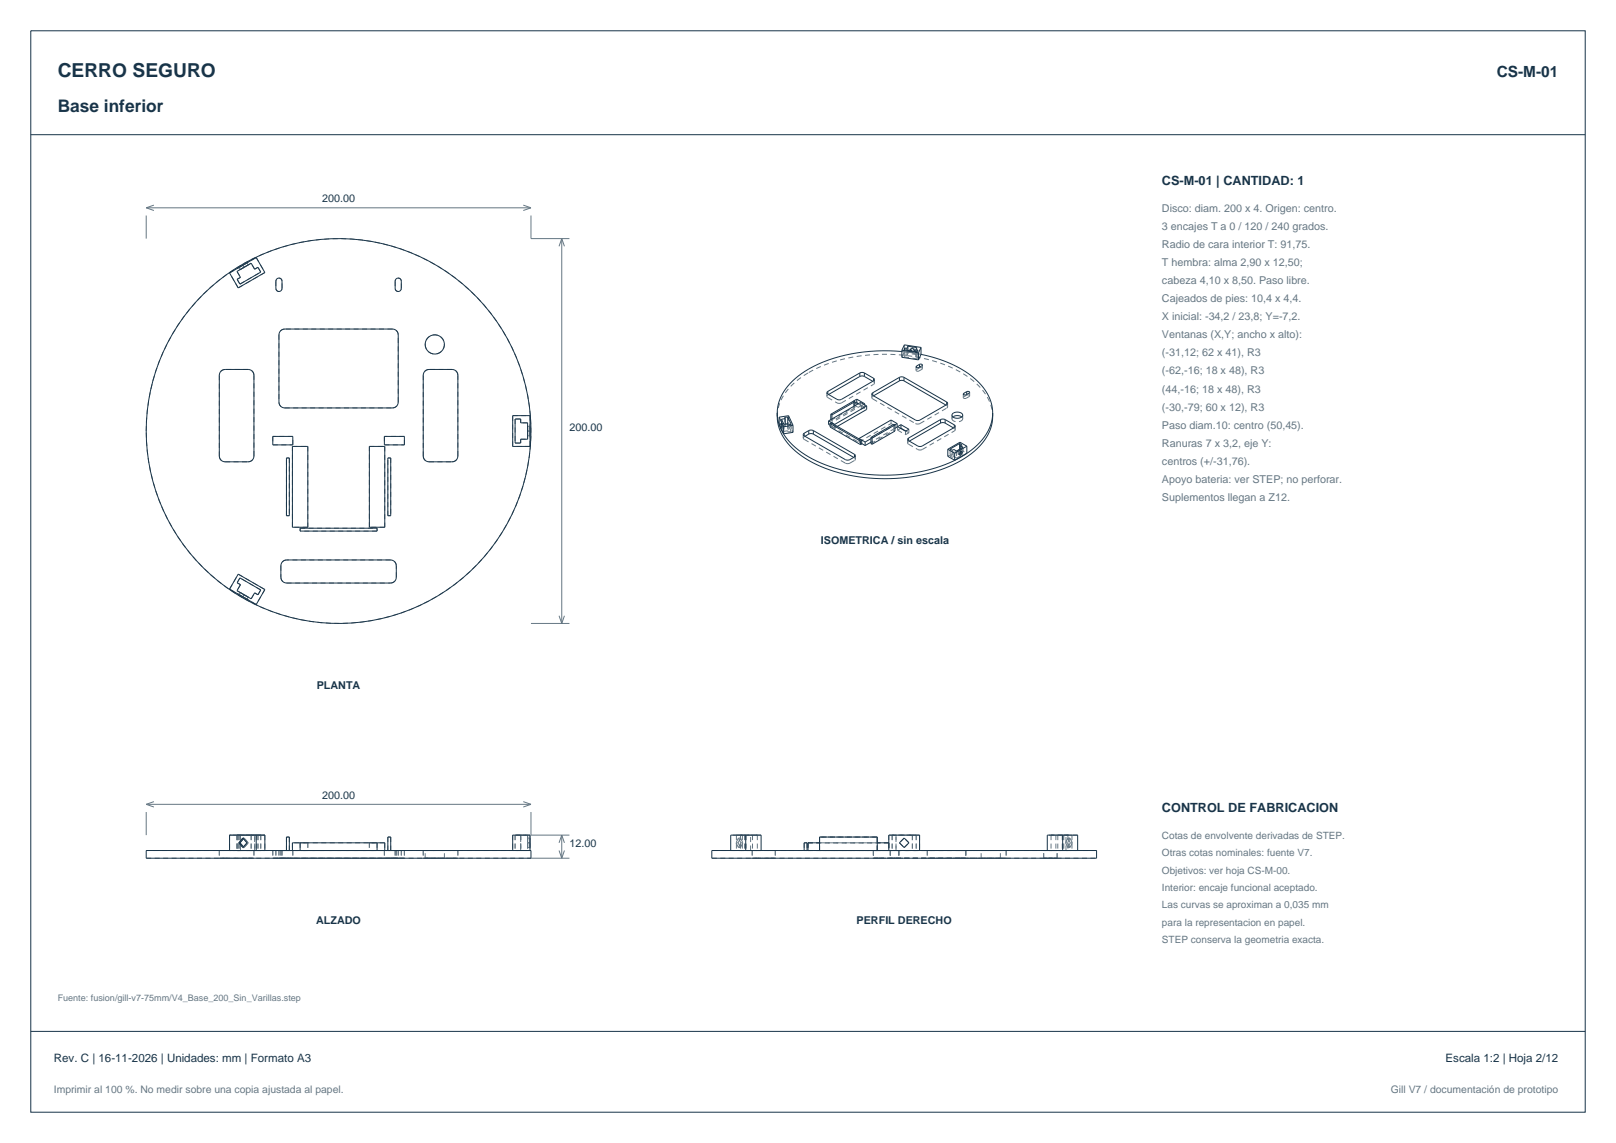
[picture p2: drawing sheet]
<svg xmlns="http://www.w3.org/2000/svg" width="420mm" height="297mm" viewBox="0 0 420 297" stroke-linecap="round" stroke-linejoin="round" font-family="sans-serif">
<g fill="none" stroke="#183449" stroke-width=".26">
<path d="M8 8h404v281h-404zM8 35h404M59.7 70.9l6.9-4 2.2 3.9-6.9 4zM61.6 70.5l3.7-2.1 .9 1.6 .8-.5 .8 1.2-5.4 3.1-.8-1.2 .9-.5zM71.9 72.5a.8 .8 0 0 1 .9-.2 .8 .8 0 0 1 .5 .7v1.9a.8 .8 0 0 1-.8 .8 .8 .8 0 0 1-.8-.8v-1.9zM102.9 72.5a.8 .8 0 0 1 .9-.2 .8 .8 0 0 1 .5 .7v1.9a.8 .8 0 0 1-.8 .8 .8 .8 0 0 1-.8-.8v-1.9zM57.4 96.4l1.1-.4h6a1.5 1.5 0 0 1 1.5 1.5v21a1.5 1.5 0 0 1-1.5 1.5h-6a1.5 1.5 0 0 1-1.5-1.5v-21zM72.9 85.9l1.1-.4h28a1.5 1.5 0 0 1 1.5 1.5v17.5a1.5 1.5 0 0 1-1.5 1.5h-28a1.5 1.5 0 0 1-1.5-1.5v-17.5zM110.4 96.4l1.1-.4h6a1.5 1.5 0 0 1 1.5 1.5v21a1.5 1.5 0 0 1-1.5 1.5h-6a1.5 1.5 0 0 1-1.5-1.5v-21zM223.5 96.9l.6-.1 .6 .1M223.5 97.8l.6-.1 .6 .1M223.5 97.8l-8.2 4.7"/>
<path d="M223.5 96.9l-8.3 4.8M223.5 96.9v.9M224.7 96.9l2.3 1.4M224.7 97.8l2.1 1.3M224.7 96.9v.9M227 98.3a.36 .36 0 0 1 .3 .3 .36 .36 0 0 1-.3 .4M227 99l-8.6 4.9-.7-.1-2.5-1.4M227 98.3v.7M233.8 98.1l.6-.2 .5 .2M233.8 99l.6-.2 .5 .2M233.8 99l-6.8 3.9M233.8 98.1l-7 4"/>
<path d="M233.8 98.1v.9M234.4 91.3a40.6 40.6 0 0 0-26 5.8 13 13 0 0 0-6.4 10.2M234.4 91l4.3 .7M234.4 91v1.8l4.3 .7M234.9 99l10.9 6.3M234.9 98.1l11.1 6.4M234.9 98.1v.9M235.2 90.4l.5 .1M235.2 90.4l-.2 .5 3.3 .5 .2-.4-.5-.1M235.2 90.4v.5M235.7 90.5v.5M236 90l-.3 .5"/>
<path d="M236 90v1M236 90l2.3 .3-.3 .6M236.6 90.8l.4 .4M236.7 91.2l-.2-.2 .6-.5 .7 .7-.2 .1M237.7 91.1l-.3 .2M238 90.9v.5M238.2 95.1v.4M238.7 91.7v1.8M239 94.7l.1-.1a.34 .34 0 0 1 .4 0 .34 .34 0 0 1 .1 .4l-.9 .5a.34 .34 0 0 1-.4 0 .34 .34 0 0 1-.1-.4M239 94.7v.7M239 94.7l-.8 .4M239.4 92.1a27.7 27.7 0 0 1 16.1 8.6 10.8 10.8 0 0 1 2.5 6.6"/>
<path d="M239.4 90.3l-4.4-.7-.6 1.4M239.4 90.3l-.7 1.4M239.4 90.3v1.8l-.7 1.4M70.9 113.4h5.2v2.2h-5.2zM74.5 119h.7v15h-.7zM76 116h4v21h-4zM96 116h4v21h-4zM99.9 113.4h5.2v2.2h-5.2zM100.8 119h.8v15h-.8zM133.2 108h4.5v8h-4.5zM133.9 108.9h1.4v1h1.8v4.2h-1.8v1h-1.4zM202 107.3a13 13 0 0 0 6.4 10.3 40.3 40.3 0 0 0 25.7 5.7 33.3 33.3 0 0 0 19.9-7.7 11.7 11.7 0 0 0 4-8.3"/>
<path d="M202 107.3a12.3 12.3 0 0 0 5.5 10.6 38.4 38.4 0 0 0 23.9 6.5 37 37 0 0 0 21.1-6.5 12.3 12.3 0 0 0 5.5-10.6M202.5 108.4l1.2 2.5M202.5 108.4l2.4-.4 1.2 2.5M202.5 108.4v1.8l1.2 2.5M203.1 110l.2 .9-.2 .2-.2-.9zM203.1 110.1l-.2 .1M203.7 110.9v1.8M204.1 108.8l-1 .1 .6 1.4 1-.2M204.1 108.8v1.4M204.7 108.3l-.8 .2 .2 .3M204.7 108.3l.9 2-.7 .1-.2-.3M204.7 108.3v1.9"/>
<path d="M206.1 110.5l-2.4 .4M206.1 110.5v1.8l-2.4 .4M209 113.3l10.8 6.2h1l1.3-.8M209 112.6a.36 .36 0 0 0-.2 .3 .36 .36 0 0 0 .2 .4M209 112.6v.7M210.2 111.9l.6-.2 .6 .2M210.2 112.8l.6-.1 .6 .1M210.2 112.8l-1 .6M210.2 111.9l-1.2 .7M210.2 111.9v.9M211.4 112.8l10.5 6.1M211.4 111.9l10.7 6.2"/>
<path d="M211.4 111.9v.9M215.2 101.7a.36 .36 0 0 0-.3 .4 .36 .36 0 0 0 .3 .3M215.2 101.7v.7M215.3 109.4l1.6 .9M215.3 109.4v.9l.4 .2M215.7 110.1l.3-.2 8 4.6M215.7 110.1l8 4.5M215.7 110.1v.9l8 4.5M215.9 107.6l.3 .2M215.9 107.6v1.4M216.2 107.8v1.1M216.9 110.3v.1"/>
<path d="M221.8 104.2h.1M221.9 104.2l.3 .2M222.1 118.1a.36 .36 0 0 1 .2 .3 .36 .36 0 0 1-.2 .3M222.1 118.1v.6M222.2 104.4l.8 .5M222.2 104.4l-6 3.4M222.2 104.4v1M222.7 104.6l.4 .3M222.7 103.7l2 1.2-.2 .1M222.7 103.7v.9M222.7 104.6l-.1 .1M222.7 103.7l-6.8 3.9"/>
<path d="M223.3 113.9l1.6 1M223.3 113.9v.2M223.7 114.6v.9M224 114.5l-.3 .1M224 114.5v.9l-.3 .1M224 115.3l.9 .5M224.9 114.9v.9M225.2 105.5l-1.5-.9-8.4 4.8M225.2 105.5l-8.3 4.8M225.2 105.5v.9l-7.6 4.4M226.4 113.7l5.9-3.5 .3 .2v1.6l-5.9 3.4M226.4 113.7l.3 .1"/>
<path d="M226.4 113.7v1.6l.3 .1M226.4 114l-1.5 .9M226.4 114.9l-1.5 .9M226.7 113.8v1.6M226.8 102.7l11.4 6.5 .9-.1 6.9-4M226.8 102.1a.36 .36 0 0 0-.2 .3 .36 .36 0 0 0 .2 .3M226.8 102.1v.6M233.2 110.1l-6.5 3.7M233.2 110.1l-1.6-1-8.3 4.8M233.2 110.1v.9l-.6 .3M233.3 110.9l.9-.5 2 1.1-.9 .5zM234.2 111.3l1.2 .7"/>
<path d="M234.2 110.4v.9M234.2 111.3h-.1M236.1 113.8a.36 .36 0 0 0-.2 .4 .36 .36 0 0 0 .2 .3M236.1 113.8v.7M244.5 109l.5-.1 .6 .1M244.5 109.9l.5-.1 .6 .1M244.5 109.9l-8.2 4.7M244.5 109l-8.4 4.8M244.5 109v.9M245.6 109.9l2.2 1.3M245.6 109l2.4 1.4M245.6 109v.9"/>
<path d="M246 104.5a.36 .36 0 0 1 .3 .3 .36 .36 0 0 1-.3 .3M246 104.5v.6M246.3 116.7l1.8 1.1M246.3 116.7v1.9l1.8 1M247.6 107.4a1.68 1.68 0 0 1 2.6 .5 1.62 1.62 0 0 1-2.8 0zM247.7 108.3a2.07 2.07 0 0 1 2.3 0M248 110.4a.36 .36 0 0 1 .3 .3 .36 .36 0 0 1-.3 .4M248 111.1l-8.6 4.9-.8-.1-2.5-1.4M248 110.4v.7M248.1 117.8v1.8M249.4 115.3l-2.5 1.4 .6 .3 .4-.2 .7 .4 1.7-1-.7-.4M249.4 115.3l.6 .3-.4 .2"/>
<path d="M249.4 115.3v1.4M249.6 115.8v.8M249.6 117.4l.1 .3M249.7 117.2l.5 .3-.5 .8-.5-.2zM249.9 117.3l-.4 .9M250.5 102.2v.4M251.2 101.8l.1-.1a.34 .34 0 0 1 .5 0 .34 .34 0 0 1 .1 .4l-.9 .5a.34 .34 0 0 1-.4 0 .34 .34 0 0 1-.1-.4M251.2 101.8l-.7 .4M251.2 101.8v.7M251.3 115.9l-3.2 1.9M251.3 115.9l-1.8-1-3.2 1.8M251.3 115.9v1.9l-3.2 1.8"/>
<path d="M78 137.3h20v.7h-20zM61.9 149.2l6.9 4-2.2 3.9-6.9-4zM62.4 150.2l5.4 3.1-.8 1.2-.8-.5-.9 1.6-3.7-2.1 .9-1.6-.9-.5zM73.4 145.9l1.1-.4h27a1.5 1.5 0 0 1 1.5 1.5v3a1.5 1.5 0 0 1-1.5 1.5h-27a1.5 1.5 0 0 1-1.5-1.5v-3zM62.1 219h.3M62.4 219l.9 1.1M62.5 218.8v.4M63.1 217.8l1.1 1.2-1.1 1.2-1-1.2zM63.3 217.9l-.9 1.1M66.6 217v4M78 219v2M98 219v2"/>
<path d="M193.8 217v4M213 219h-3v2M228 219h3M233.8 219l1.2-1.2 1.2 1.2-1.2 1.2zM276.2 217v4M38 221h100v2h-100zM59.7 221v-4h9.1v4M74.5 221v-3.5h.7v3.5M76 221v-2h24v2M100.8 221v-3.5h.8v3.5M133.2 221v-4h4.5v4M185 221h100v2h-100z"/>
<path d="M189.9 221v-4h7.9v4M209 221v-2h.7v2M213 221v-3.5h15v3.5M231 221v-4h8v4M272.2 221v-4h7.9v4M8 268h404"/>
<circle cx="113" cy="89.5" r="2.5"/>
<circle cx="88" cy="112" r="50"/>
</g>
<g fill="none" stroke="#667782" stroke-width=".26" stroke-dasharray="1.3 .9" stroke-linecap="butt">
<path d="M59.7 70.9l6.9-4M61.6 70.5l.9 1.6M61.6 72.6l.8 1.2M61.9 74.8l-2.2-3.9M62.1 69.5l1-.6M62.4 73.8l5.4-3.1M62.4 70.1l-.3-.6M62.4 70.1l1-.6M62.5 72.1l-.9 .5M63.1 68.9l.3 .6M63.1 68.9l1.1-.6M63.1 68.9l-1 .6"/>
<path d="M63.4 69.5l1.1-.7M63.4 69.5l-1 .6M64.2 68.3l-1.1 .6M64.5 68.8l-.3-.5M64.5 68.8l-1.1 .7M65.3 68.4l-3.7 2.1M66.2 70l-.9-1.6M66.6 66.9l2.2 3.9M67 69.5l-.8 .5M67.8 70.7l-.8-1.2M68.8 70.8l-6.9 4M71.7 73v1.9"/>
<path d="M71.7 74.9a.8 .8 0 0 0 .8 .8 .8 .8 0 0 0 .8-.8M73.3 73a.8 .8 0 0 0-.8-.7 .8 .8 0 0 0-.8 .7M73.3 74.9v-1.9M102.7 73v1.9M102.7 74.9a.8 .8 0 0 0 .8 .8 .8 .8 0 0 0 .8-.8M104.3 73a.8 .8 0 0 0-.8-.7 .8 .8 0 0 0-.8 .7M104.3 74.9v-1.9M57 97.5v21M58.5 96a1.5 1.5 0 0 0-1.5 1.5M64.5 96h-6M66 97.5a1.5 1.5 0 0 0-1.5-1.5M72.5 87v17.5"/>
<path d="M74 85.5a1.5 1.5 0 0 0-1.5 1.5M102 85.5h-28M103.5 87a1.5 1.5 0 0 0-1.5-1.5M110 97.5v21M110.5 89.5a2.5 2.5 0 0 0 3.6 2.3 2.5 2.5 0 0 0 .5-4.2 2.5 2.5 0 0 0-4 1.3l-.1 .6M111.5 96a1.5 1.5 0 0 0-1.5 1.5M117.5 96h-6M119 97.5a1.5 1.5 0 0 0-1.5-1.5M210.2 96.8a44.3 44.3 0 0 1 33.3-2.7 22.8 22.8 0 0 1 13 8.9 10.3 10.3 0 0 1 1.5 5.2M227 99.9l.3-.4M227 99.2l-.2-.1M227.3 99.5l-.3-.3"/>
<path d="M227.3 99.5v-.9M234.4 92.8l.6-1.4M235 92.7l3.3 .5M235 90.9v1.8M235 89.6v1.8M235 91.4l4.4 .7M235.2 90.9v1.4M235.2 92.3l-.2 .4M235.7 91v1.4M235.7 92.4l-.5-.1M236 91.8l-.3 .6M236 91v.8"/>
<path d="M236.5 91v-.2M236.5 90.8h.1M237 91.2l.2 .2M237.1 91.6l-.4-.4M237.2 90.3l-.1 .2M237.2 91.4l.2-.1M237.2 91.4l-.1 .2M237.2 90.3l-.7 .5M237.6 91.3l-.5 .3M237.7 91.1l.2-.1M237.8 91.2l.1-.2M237.9 91l-.7-.7"/>
<path d="M238 92.7l.3-.6M238 92.7v-1.3M238.1 96.2l.3 .2h.5M238.1 96.2v-.9M238.2 96l-.1 .2M238.3 92.1l-2.3-.3M238.3 90.3v1.8M238.3 93.2l.2-.4M238.3 91.4v1.8M238.5 92.8l-.5-.1M238.5 91v1.8M238.9 96.4l.7-.4"/>
<path d="M239 95.6l-.8 .4M239.4 92.1l-5-.8M239.6 96l.1-.2M239.7 95.8l-.2-.3-.5 .1M239.7 95.8v-.9M38 112a50 50 0 0 1 74.2-43.7 50 50 0 0 1 2.3 86.1 50 50 0 0 1-76.4-39.8l-.1-2.6M57 118.5a1.5 1.5 0 0 0 1.5 1.5M58.5 120h6M64.5 120a1.5 1.5 0 0 0 1.5-1.5M66 118.5v-21M70.9 113.4v2.2M70.9 115.6h5.2"/>
<path d="M72.5 104.5a1.5 1.5 0 0 0 1.5 1.5M74 106h28M74.5 119h.7M75.2 119v15M76 116h4M76.1 113.4h-5.2M76.1 115.6v-2.2M80 116v21M96 116h4M99.9 113.4v2.2M99.9 115.6h5.2M100 116v21"/>
<path d="M100.8 119h.8M101.6 119v15M102 106a1.5 1.5 0 0 0 1.5-1.5M103.5 104.5v-17.5M105.1 113.4h-5.2M105.1 115.6v-2.2M110 118.5a1.5 1.5 0 0 0 1.5 1.5M111.5 120h6M117.5 120a1.5 1.5 0 0 0 1.5-1.5M119 118.5v-21M133.2 116v-8M133.2 108h4.5"/>
<path d="M133.9 115.1h1.4M133.9 108.9v6.2M135.3 114.1h1.8M135.3 115.1v-1M135.3 109.9v-1M135.3 108.9h-1.4M137.1 112v1.2M137.1 113.2h.6M137.1 113.2v-1.2M137.1 112v-1.2M137.1 110.8h.6M137.1 110.8v1.2"/>
<path d="M137.1 109.9h-1.8M137.1 114.1v-4.2M137.7 112h-.6M137.7 113.2v-1.2M137.7 112v1.2M137.7 110.8v1.2M137.7 112v-1.2M137.7 116h-4.5M137.7 108v8M202 108.2a13 13 0 0 1 6.4-10.2l1.8-1.2M202.5 110.2l2.4-.4M203.1 110l.3-.1"/>
<path d="M203.1 111.1h.3M203.1 110.8l.6 1.3M203.1 108.9v1.9M203.2 110.1h-.1M203.2 110.1l.2 1M203.4 109.9l-.2 .2M203.4 111.1l.2-.2M203.6 110.9h-.3M203.6 110.9l-.2-1M203.7 112.1l1-.2M203.7 110.3v1.8M203.9 110.3l.2 .3"/>
<path d="M203.9 108.5v1.8M204.1 110.6l-1 .2M204.1 110.6v-.4M204.7 110.1v1.8M204.7 111.9l.2 .3M204.7 110.2l-.8 .1M204.9 110.4v1.8M204.9 112.2l.7-.1M204.9 108v1.8M204.9 109.8l1.2 2.5M205.6 112.1l-.9-1.9M205.6 110.3v1.8"/>
<path d="M208.8 113.8l.2 .4M208.8 113.8v-.9M209 113.5l-.2 .3M209 114.2l10.7 6.1M209.2 113.4l-.2 .1M214.9 103l.3 .3M214.9 103v-.9M215.2 102.6l-.3 .4M215.2 103.3l2.3 1.4M215.3 102.5l-.1 .1M215.3 110.3l8.4-4.8M215.7 111l.3-.2"/>
<path d="M215.9 109v.2M215.9 109.2l6-3.4M216 109.9v.9M216 110.8l8 4.6M216.2 109.4l-.3-.2M216.2 108.9v.5M216.9 111.2l-1.2-.7M216.9 110.4v.8M217.5 104.7l.6 .1 .6-.1M217.6 110.8l-.7 .4M218.7 104.7l8.3-4.8M221.8 104.2v.9"/>
<path d="M221.8 105.1l2.1 1.2M221.9 104.2v1.6M221.9 105.8l.3 .2M222.1 119.7l.2-.4M222.1 119l-.2-.1M222.2 104.4l-.4-.2M222.2 105.4v.6M222.2 106l-6 3.4M222.3 119.3l-.2-.3M222.3 119.3v-.9M222.6 104.7l-.8 .4M223.3 114.1v.8"/>
<path d="M223.3 114.9l8.3-4.8M223.7 104.6v.9M223.7 105.5l1.5 .9M223.9 105.4l-.9-.5M223.9 105.4v.9M223.9 106.3l.8-.5M224 115.3l-.7-.4M224.5 105l-.6 .4M224.7 105.8l-1.6-.9M224.7 104.9v.9M226.4 115.3l5.9-3.5M226.4 114l6.2-3.6"/>
<path d="M226.6 103.3l.2 .4M226.6 103.3v-.9M226.8 103l-.2 .3M226.8 103.7l11.1 6.4M227 102.9l-.2 .1M231.6 109.1v1M231.6 110.1l1.6 .9M232.3 110.2v1.6M232.3 111.8l.3 .2M232.6 111.3l-6.2 3.6M233.3 110.9v.9M233.3 111.8l2 1.2"/>
<path d="M234.1 111.3l-.8 .5M235.3 112v1M235.3 113l.9-.5M235.9 115.1l.2 .3M235.9 115.1v-.9M236.1 114.7l-.2 .4M236.1 115.4l2.4 1.4M236.2 112.5l-.8-.5M236.2 111.5v1M236.3 114.6l-.2 .1M237.9 110.1l.6 .1 .6-.1M238.5 116.8l.6 .1 .6-.1"/>
<path d="M239.1 110.1l6.9-4M239.7 116.8l8.3-4.8M246 106.1l.3-.4M246 105.4l-.2-.1M246.3 105.7l-.3-.3M246.3 105.7v-.9M246.3 118.6l3.2-1.9M246.9 118.5l.6 .3M246.9 116.7v1.8M247.4 108.8a1.62 1.62 0 0 0 2.8 0M247.4 108.8v-.9M247.5 118.8l.4-.2"/>
<path d="M247.5 117v1.8M247.7 108.3l-.3 .5M247.9 118.6l.7 .4M247.9 118.6v-1.8M248 112l.3-.3M248 111.3l-.2-.1M248.3 111.7l-.3-.4M248.3 111.7v-1M248.6 119l1.7-.9M248.6 117.2v1.8M249 117.9l.2 .2M249 117.9l.5 .3"/>
<path d="M249.4 117.1l-2.5 1.4M249.4 116.7v.4M249.5 117.1l-.5 .8M249.5 114.9v1.8M249.5 116.7l1.8 1.1M249.6 116.6v.8M249.6 117.6l.4-.2M249.7 117.2l-.2-.1M249.7 118.3l-.2-.1M249.9 117.3l.3 .2M249.9 117.3l-.4-.2M250 115.6v1.8"/>
<path d="M250 117.4l-.6-.3M250.2 108.8l-.2-.5M250.2 108.8v-.9M250.3 118.1l-.6-.4M250.3 116.2v1.9M250.4 103.3l.2 .2h.5M250.4 103.3v-.9M250.5 103.1l-.1 .2M251.1 103.5l.8-.5M251.2 102.7l-.7 .4M251.9 103l.1-.1M252 102.9l-.3-.3-.5 .1"/>
<path d="M252 102.9v-1M74.5 134v-15M75.2 134h-.7M76 137v-21M78 138v-.7M78 137.3h20M80 137h-4M96 137v-21M98 138h-20M98 137.3v.7M100 137h-4M100.8 134v-15"/>
<path d="M101.6 134h-.8M219.7 120.3l.6 .2 .6-.2M220.9 120.3l1.2-.6M59.7 153.1l2.2-3.9M61.6 153.5l3.7 2.1M61.6 151.4l.9 .5M61.9 149.2l6.9 4M62.1 154.5l1 .6M62.4 150.2l-.8 1.2M62.4 153.9l-.3 .6M62.4 153.9l1 .6M62.5 151.9l-.9 1.6"/>
<path d="M63.1 155.1l.3-.6M63.1 155.1l-1-.6M63.1 155.1l1.1 .6M63.4 154.5l-1-.6M63.4 154.5l1.1 .7M64.2 155.7l-1.1-.6M64.5 155.2l-.3 .5M64.5 155.2l-1.1-.7M65.3 155.6l.9-1.6M66.2 154l.8 .5M66.6 157.1l-6.9-4M67 154.5l.8-1.2"/>
<path d="M67.8 153.3l-5.4-3.1M68.8 153.2l-2.2 3.9M73 147v3M73 150a1.5 1.5 0 0 0 1.5 1.5M74.5 145.5a1.5 1.5 0 0 0-1.5 1.5M74.5 151.5h27M101.5 145.5h-27M101.5 151.5a1.5 1.5 0 0 0 1.5-1.5M103 147a1.5 1.5 0 0 0-1.5-1.5M103 150v-3M59.7 217h2.2M59.7 217v4"/>
<path d="M61.6 217v4M61.6 217h.9M61.6 217h3.7M61.6 217h.8M61.9 217h-2.2M61.9 217v4M61.9 217h6.9M62.1 219l1 1.2M62.4 217v4M62.4 217h5.4M62.4 217h-.8M62.4 219h-.3"/>
<path d="M62.4 219l1-1.2M62.5 218.8v-1.8M62.5 217h-.9M62.5 217v4M63.1 217.8h.3M63.1 217.8l-1 1.2M63.4 217.8l-.1 .1M63.4 217.8l1.1 1.2M64.2 219l-1.1-1.2M64.5 219h-.3M64.5 219l-1.1-1.2M64.5 219l-1.1 1.2"/>
<path d="M65.3 217v4M65.3 217h-3.7M65.3 217h.9M66.2 217h-.9M66.2 217v4M66.2 217h.8M66.6 217h-6.9M66.6 217v4M67 217h-.8M67 217v4M67 217h.8M67.8 217v4"/>
<path d="M67.8 217h-.8M67.8 217h-5.4M68.8 217h-6.9M68.8 217h-2.2M68.8 217v4M74.5 217.5v3.5M75.2 217.5h-.7M75.2 217.5v3.5M76 219v2M78 219v2M78 219h2M80 219h-4"/>
<path d="M80 219v2M96 219h2M96 219v2M98 219h-20M98 219v2M100 219h-4M100 219v2M100.8 217.5v3.5M101.6 217.5h-.8M101.6 217.5v3.5M133.2 217v4M133.9 217v4"/>
<path d="M133.9 217h1.4M135.3 217h1.8M135.3 217v4M135.3 217h-1.4M137.1 217.8v1.2M137.1 219h.6M137.1 219v1.2M137.1 219v-1.2M137.1 217v4M137.1 217h-1.8M137.7 217.8h-.6M137.7 219v-1.2"/>
<path d="M137.7 219v1.2M137.7 217.8v1.2M137.7 217h-4.5M137.7 217v4M191.3 219l.6 1.2M191.4 217v4M191.4 217h2.1M191.8 219h-.5M191.8 219l.7-1.2M191.9 217.8h.6M191.9 217.8l-.6 1.2M192.5 217h.5"/>
<path d="M192.5 217v4M192.5 217.8l.6 1.2M192.5 219l-.6-1.2M193 217h-1.6M193 217v4M193.1 219h-.6M193.1 219l-.6 1.2M193.5 217v4M193.5 217h1.6M193.7 217v4M193.7 217h-1.2M193.9 217h-4"/>
<path d="M193.9 217v4M195.1 217h.5M195.6 217v4M195.6 217h1.2M196.8 217v4M196.8 217h-3.1M197.8 217h-3.9M209 219v2M209.7 219h-.7M209.7 219v2M210 219v2M210 219h21"/>
<path d="M213 217.5v3.5M213 217.5h15M213 219h15M228 217.5h-15M228 217.5v3.5M231 217v4M231 219h-21M231 219v2M231.9 217v4M231.9 217h6.2M232.9 217v4M232.9 217h-1"/>
<path d="M233.8 219l1.2 1.2M235 217.8l-1.2 1.2M236.2 219l-1.2-1.2M237.1 217v4M237.1 217h-4.2M238.1 217h-1M238.1 217v4M239 217h-8M239 217v4M273.2 217v4M273.2 217h1.2M274.4 217h.5"/>
<path d="M274.4 217v4M274.9 217h1.6M274.9 217v4M276.1 217h-3.9M276.1 217v4M276.3 217v4M276.3 217h-3.1M276.5 217v4M276.5 217h2.1M276.9 219h.6M276.9 219l.6-1.2M277 217h.5"/>
<path d="M277.5 219l.6 1.2M277.5 217.8l.7 1.2M277.5 217v4M277.5 217h-1.2M278.1 217.8h-.6M278.1 217.8l-.6 1.2M278.2 219h.5M278.2 219l-.7 1.2M278.6 217v4M278.6 217h-1.6M278.7 219l-.6-1.2M280.1 217h-4"/>
<path d="M38 223h100M57 221v2M57 221h1.5M57 223h1.5M58.5 221h6M58.5 223h-1.5M58.5 221h-1.5M58.5 223h6M59.7 221h2.2M59.7 221h6.9M61.6 221h3.7M61.6 221h.9"/>
<path d="M61.6 221h.8M61.9 221h6.9M61.9 221h-2.2M62.4 221h-.8M62.4 221h5.4M62.5 221h-.9M62.5 221v-1.8M63.1 220.2h.3M63.1 220.2l1.1-1.2M63.3 220.1l.1 .1M63.4 220.2l1.1-1.2M63.4 220.2l-1-1.2"/>
<path d="M64.5 221h1.5M64.5 223h-6M64.5 223h1.5M64.5 221h-6M65.3 221h.9M65.3 221h-3.7M66 221v2M66 223h-1.5M66 221h-1.5M66.2 221h.8M66.2 221h-.9M66.2 221v-4"/>
<path d="M66.6 221h-6.9M66.6 221h2.2M67 221h.8M67 221h-.8M67.8 221h-5.4M67.8 221h-.8M68.8 221h-2.2M68.8 221h-6.9M70.9 221h5.2M70.9 221v2M70.9 223h5.2M71.7 221v2"/>
<path d="M71.7 221h1.6M71.7 223h1.6M72.5 221v2M72.5 221h1.5M72.5 223h1.5M73 221v2M73 221h1.5M73 223h1.5M73.3 221v2M73.3 223h-1.6M73.3 221h-1.6M74 221h28"/>
<path d="M74 223h-1.5M74 221h-1.5M74 223h28M74.5 221h.7M74.5 221h27M74.5 223h-1.5M74.5 221h-1.5M74.5 223h27M75.2 221h-.7M76 221h4M76.1 223h-5.2M76.1 221v2"/>
<path d="M76.1 221h-5.2M78 221h20M80 221h-4M96 221h4M98 221h-20M99.9 221h5.2M99.9 221v2M99.9 223h5.2M100 221h-4M100.8 221h.8M101.5 221h1.5M101.5 223h-27"/>
<path d="M101.5 223h1.5M101.5 221h-27M101.6 221h-.8M102 221h1.5M102 223h-28M102 223h1.5M102 221h-28M102.7 221v2M102.7 221h1.6M102.7 223h1.6M103 221v2M103 223h-1.5"/>
<path d="M103 221h-1.5M103.5 221v2M103.5 223h-1.5M103.5 221h-1.5M104.3 221v2M104.3 223h-1.6M104.3 221h-1.6M105.1 223h-5.2M105.1 221v2M105.1 221h-5.2M110 221v2M110 221h1.5"/>
<path d="M110 223h1.5M110.5 223v-2M110.5 221h5M110.5 223h5M111.5 221h6M111.5 223h-1.5M111.5 221h-1.5M111.5 223h6M115.5 221h-5M115.5 223h-5M115.5 223v-2M117.5 221h1.5"/>
<path d="M117.5 223h-6M117.5 223h1.5M117.5 221h-6M119 221v2M119 223h-1.5M119 221h-1.5M133.2 221h4.5M133.9 221h1.4M135.3 221h1.8M135.3 221v-4M135.3 221h-1.4M137.1 220.2v-1.2"/>
<path d="M137.1 221h-1.8M137.7 220.2v-1.2M137.7 220.2h-.6M137.7 221h-4.5M138 221h-100M185 223h50M189.9 221h4M191.4 221h1.6M191.9 220.2l.6-1.2M191.9 220.2h.6M192.5 221h1.2M192.5 220.2l-.7-1.2"/>
<path d="M193 221h-.5M193.5 221h-2.1M193.7 221h3.1M193.8 221h-3.9M193.9 221h3.9M195.1 221h-1.6M195.1 221v-4M195.5 221v2M195.5 223h1.5M195.5 221h1.5M195.6 221h-.5M196.8 221h-1.2"/>
<path d="M197 221h3M197 221h-1.5M197 223h-1.5M197 223h3M197.8 221h-4M200 223h1.5M200 221h1.5M200 223h-3M200 221h-3M201.5 221v2M201.5 221h-1.5M201.5 223h-1.5"/>
<path d="M209 221h.7M209.7 221h-.7M210 221h21M213 221h15M227 221v2M227 223h1.5M227 221h1.5M228 221h-15M228.5 221h21M228.5 221h-1.5M228.5 223h-1.5M228.5 223h21"/>
<path d="M231 221h8M231 221h-21M231.4 221h2.2M231.4 221v2M231.4 223h2.2M231.9 221h1M232.9 221h4.2M232.9 221v-4M233.6 221v2M233.6 223h-2.2M233.6 221h-2.2M235 220.2l1.2-1.2"/>
<path d="M235 221h-50M235 223h50M237.1 221h1M238.1 221h-6.2M239 221h-8M241 221v2M241 223h1.5M241 221h1.5M242.5 221h17.5M242.5 221h-1.5M242.5 223h-1.5M242.5 223h17.5"/>
<path d="M249.5 223h1.5M249.5 221h1.5M249.5 223h-21M249.5 221h-21M251 221v2M251 221h-1.5M251 223h-1.5M255 221h2.5M255 223h5M255 223v-2M257.5 221h2.5M257.5 223h-2.5"/>
<path d="M260 221h-5M260 223h-2.5M260 223h1.5M260 221h1.5M260 223h-17.5M260 221h-17.5M260 223v-2M261.5 221v2M261.5 221h-1.5M261.5 223h-1.5M271.2 221h.9M271.2 223h.9"/>
<path d="M271.2 223v-2M272.1 221h1.9M272.1 221h-.9M272.1 223h-.9M272.1 223h1.9M272.2 221h3.9M273.2 221h3.1M274 221h.8M274 223h.8M274 223h-1.9M274 221h-1.9M274.4 221h-1.2"/>
<path d="M274.8 221h-.8M274.8 223h-.8M274.8 223v-2M274.9 221h-.5M276.1 221h4M276.2 221h-4M276.3 221h1.2M276.5 221h-1.6M277 221h1.6M277 221v-4M277.5 220.2l-.6-1.2M277.5 221h-.5"/>
<path d="M278.1 220.2l.6-1.2M278.1 220.2h-.6M278.6 221h-2.1M280.1 221h-3.9M285 221h-50"/>
</g>
<g fill="none" stroke="#667782" stroke-width=".26">
<path d="M38 56v6M38 54h100M38 54l2 .7M40 53.3l-2 .7M136 53.3l2 .7M138 56v6h10M138 54l-2 .7M146 62v100M146 62l-.7 2M146 62l.7 2M145.3 160l.7 2M146.7 160l-.7 2"/>
<path d="M138 162h10M38 211v6M38 209h100M38 209l2 .7M40 208.3l-2 .7M136 208.3l2 .7M138 211v6h10M138 209l-2 .7M146 217v6M146 217l-.7 2M146 217l.7 2M138 223h10"/>
<path d="M145.3 221l.7 2M146.7 221l-.7 2"/>
</g>
<text font-size="5" fill="#183449" x="15" y="20">CERRO SEGURO</text>
<text font-size="4.5" fill="#183449" x="15" y="29">Base inferior</text>
<text font-size="4" fill="#183449" x="389" y="20">CS-M-01</text>
<g font-size="3.3" fill="#183449">
<text x="302" y="48">CS-M-01 | CANTIDAD: 1</text>
<text x="302" y="211">CONTROL DE FABRICACION</text>
</g>
<g font-size="3" fill="#183449">
<text x="14" y="276">Rev. C | 16-11-2026 | Unidades: mm | Formato A3</text>
<text x="375.7" y="276">Escala 1:2 | Hoja 2/12</text>
</g>
<g font-size="2.8" fill="#183449">
<text x="83.7" y="52.5">200.00</text>
<text x="148" y="112">200.00</text>
<text x="213.3" y="141.4">ISOMETRICA / sin escala</text>
<text x="82.3" y="179">PLANTA</text>
<text x="83.7" y="207.5">200.00</text>
<text x="148" y="220">12.00</text>
<text x="82.2" y="240">ALZADO</text>
<text x="222.6" y="240">PERFIL DERECHO</text>
</g>
<g font-size="2.8" fill="#667782">
<text x="302" y="55">Disco: diam. 200 x 4. Origen: centro.</text>
<text x="302" y="59.7">3 encajes T a 0 / 120 / 240 grados.</text>
<text x="302" y="64.4">Radio de cara interior T: 91,75.</text>
<text x="302" y="69.1">T hembra: alma 2,90 x 12,50;</text>
<text x="302" y="73.8">cabeza 4,10 x 8,50. Paso libre.</text>
<text x="302" y="78.5">Cajeados de pies: 10,4 x 4,4.</text>
<text x="302" y="83.2">X inicial: -34,2 / 23,8; Y=-7,2.</text>
<text x="302" y="87.9">Ventanas (X,Y; ancho x alto):</text>
<text x="302" y="92.6">(-31,12; 62 x 41), R3</text>
<text x="302" y="97.3">(-62,-16; 18 x 48), R3</text>
<text x="302" y="102">(44,-16; 18 x 48), R3</text>
<text x="302" y="106.7">(-30,-79; 60 x 12), R3</text>
<text x="302" y="111.4">Paso diam.10: centro (50,45).</text>
<text x="302" y="116.1">Ranuras 7 x 3,2, eje Y:</text>
<text x="302" y="120.8">centros (+/-31,76).</text>
<text x="302" y="125.5">Apoyo bateria: ver STEP; no perforar.</text>
<text x="302" y="130.2">Suplementos llegan a Z12.</text>
</g>
<g font-size="2.7" fill="#667782">
<text x="14" y="284">Imprimir al 100 %. No medir sobre una copia ajustada al papel.</text>
<text x="361.5" y="284">Gill V7 / documentación de prototipo</text>
</g>
<g font-size="2.6" fill="#667782">
<text x="302" y="218">Cotas de envolvente derivadas de STEP.</text>
<text x="302" y="222.5">Otras cotas nominales: fuente V7.</text>
<text x="302" y="227">Objetivos: ver hoja CS-M-00.</text>
<text x="302" y="231.5">Interior: encaje funcional aceptado.</text>
<text x="302" y="236">Las curvas se aproximan a 0,035 mm</text>
<text x="302" y="240.5">para la representacion en papel.</text>
<text x="302" y="245">STEP conserva la geometria exacta.</text>
</g>
<text font-size="2.3" fill="#667782" x="15" y="260">Fuente: fusion/gill-v7-75mm/V4_Base_200_Sin_Varillas.step</text>
</svg>
